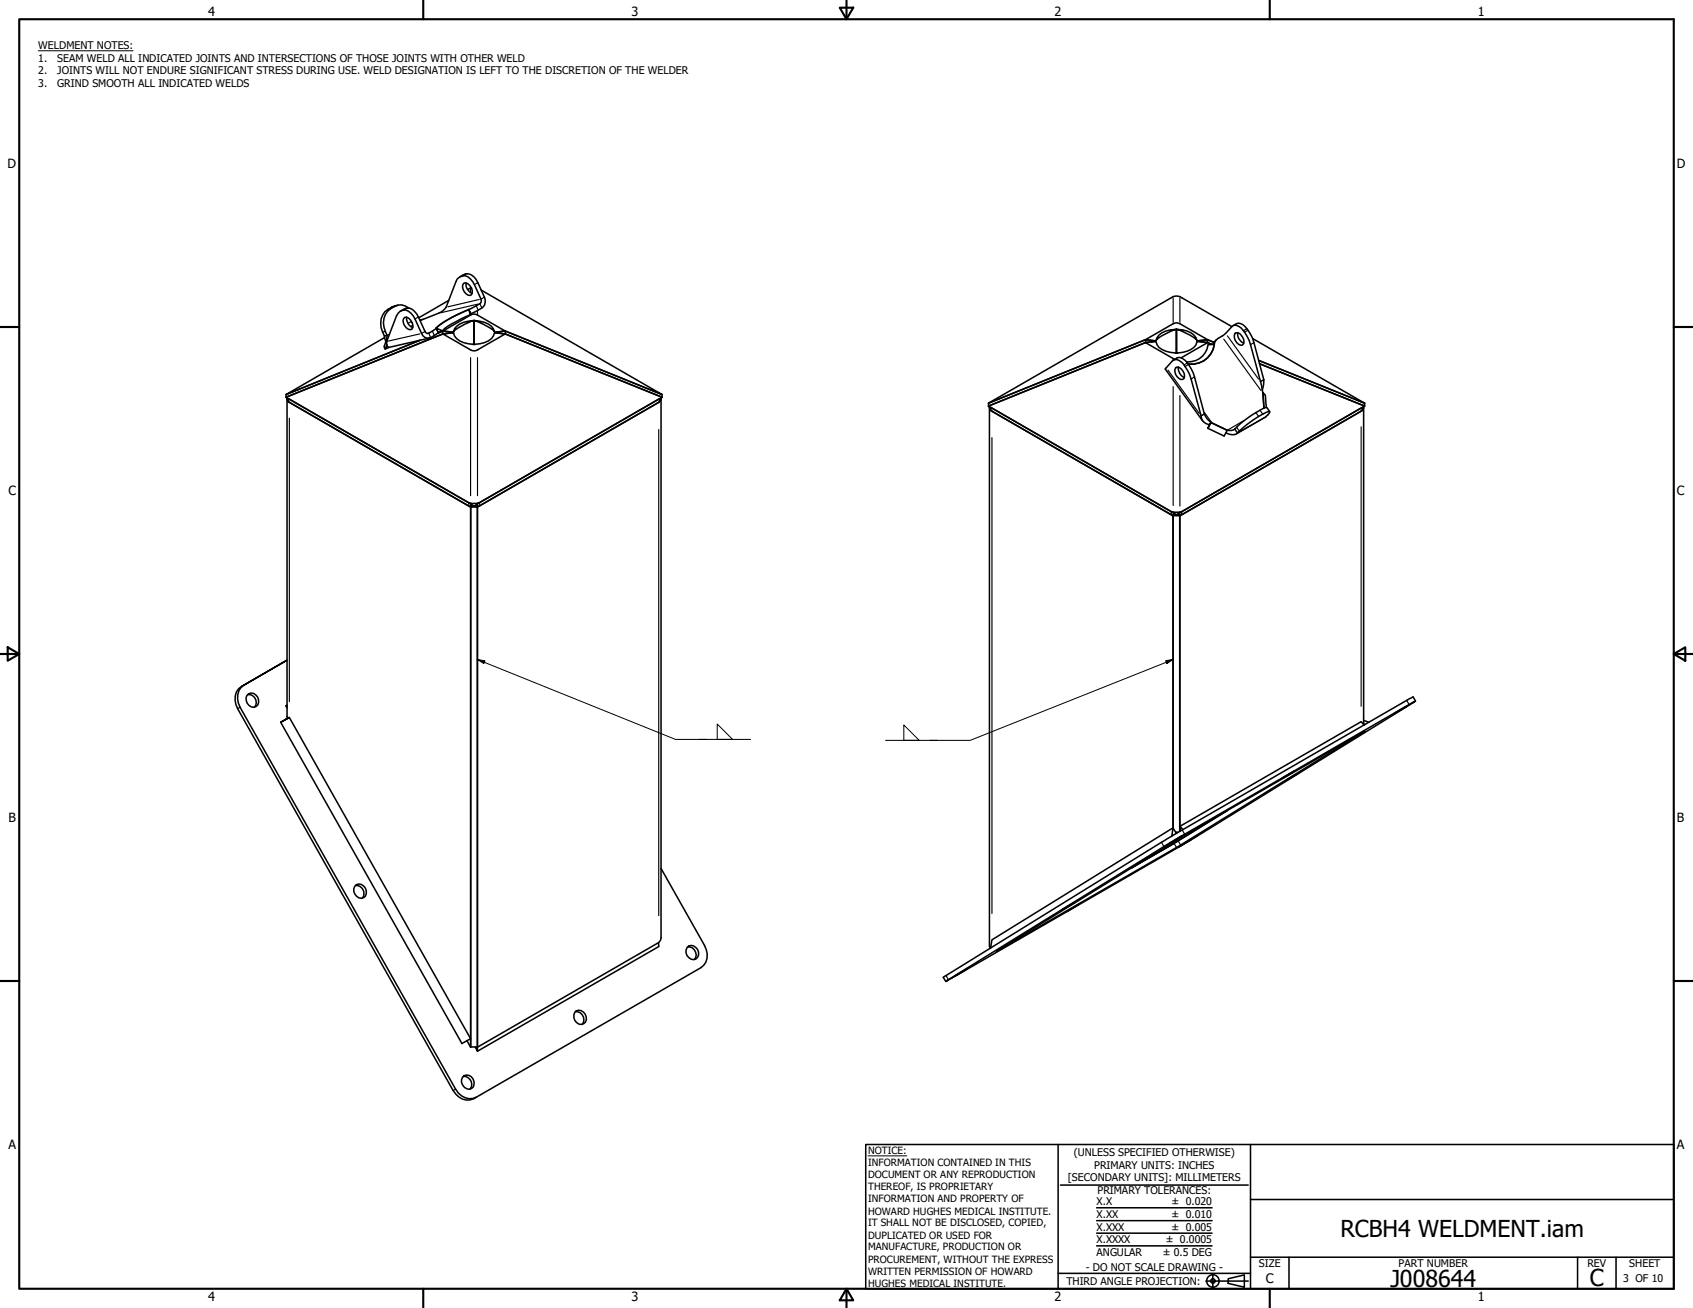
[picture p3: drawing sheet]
<svg xmlns="http://www.w3.org/2000/svg" width="559mm" height="432mm" viewBox="0 0 559 432" stroke-linecap="round" stroke-linejoin="round" font-family="sans-serif">
<!-- layer: Visible (ANSI) -->
<g fill="none" stroke="#000" stroke-width=".51">
<path d="M148.1 99.2l-9.9 5.7M151.8 91.4a3.3 3.3 0 0 1 5.4 .9l2.7 5.8a3 3 0 0 1-2 4.3l-2.5 1.2M152.8 93.8l.4-.4a2.8 2.8 0 0 1 2.4 3.9 1.83 1.83 0 0 1-2.4-1.1l-.5-1.7zM153.9 93.4a3.2 3.2 0 0 0 1.9 3.4M155.5 95l-1.1 .6M158.8 95.8l59.7 34.4-51.7-20.9M126.9 110.9l.5 1.9M126.9 111.4l-32.5 18.8 44.2-17.9-44.2 17.9v.9l51.8-20.9-51.8 20.9 .7 .7M127.6 112.4l-.9 2.1 .4 .8M127.6 112.4l.1 .2M127.7 113.8l-.6 1.5 1.3-.6M127.8 110.7l-.2 1.7"/>
<path d="M127.8 110.7l-.9 .2M131.3 100.8a6.1 6.1 0 0 0-5 8.9l.6 1.2M132.1 102.7a3.3 3.3 0 0 1 5.4 .9l3.1 6.3 .4 .2 .5-.1 1.8-1.1a25.1 25.1 0 0 1 9.5-5.9l2.8-1.2 3.1-1.9v-1.2l-2.1-4.7a4.5 4.5 0 0 0-3.8-2.9 2.88 2.88 0 0 0-2.3 1.9l-3.2 8.4-.5 .6-2 1.4-5.1 2-1.1 .2M133.6 104.8a2.72 2.72 0 0 1 2.4 3.8 2.54 2.54 0 0 1-2.8-3.4zM134.2 104.7a3.3 3.3 0 0 0 2 3.4M134.9 101.7a3.9 3.9 0 0 0-4.6-.5 5.8 5.8 0 0 0-3.1 8.2l.6 1.3M141.7 111.6l-13.3 3.1M144 108.3l2 .9-1.3 .6zM144.7 109.8l-.7 .6a3.4 3.4 0 0 1-3.9 .9l-1-1.3-2.1-4.7a3.6 3.6 0 0 0-5-2.5l-1.1 1.5-3.3 8.4 .2 1.5 .6 .5M146.2 110.2l3.5-.2a4.8 4.8 0 0 0 4.8 3.5 9.7 9.7 0 0 0 7.7-1.7l1.2-1.9 3.4 .3-9.2 5.3a2.22 2.22 0 0 1-2.3 0zM146.2 109.3l3.3 .4v.2l-3.3 .3zM146.2 109.3l-1.7 .7"/>
<path d="M149.7 109.5l-3.5-.2 9.1-5.3a2.22 2.22 0 0 1 2.3 0l9.2 5.3-3.6 .2M150.7 107.8a8.4 8.4 0 0 1 5.4-1.9 18.9 18.9 0 0 0-6.4 3.6l.3-.9zM154.7 102.2l.7 1.4-.1 .3zM155.3 103.9a28 28 0 0 0-9.3 5.3M156.1 105.9h.7M156.5 105.8v7.9M156.8 105.9a7.5 7.5 0 0 1 6.1 2.7l.3 .9a18.9 18.9 0 0 0-6.4-3.6zM163.4 109.7l3.4-.4v.9l-3.4-.3zM166.8 109.3l51.7 20.9v.9l-.6 .7M166.8 110.2l51.7 20.9M378.1 112.1l3.3 .4v.2l-3.3 .4zM378.1 113.1l-51.8 20.9"/>
<path d="M381.6 112.4l-3.5-.3 9.1-5.2a2.1 2.1 0 0 1 2.2 0l9.2 5.2-3.6 .3M382.5 110.6a8 8 0 0 1 5.4-1.8 17.6 17.6 0 0 0-6.3 3.6zM387.3 118.9l1.2-.7a3.6 3.6 0 0 1 3.8 2.1l1.5 2.8 3.7 13.6M387.9 108.8h.8M388.3 108.6v8M388.7 108.8a7.3 7.3 0 0 1 6.1 2.7l.2 .9a16.2 16.2 0 0 0-6.3-3.6zM389.9 118.1l8.7-5-3.6-.3a4.1 4.1 0 0 1-3.2 3.2 10.2 10.2 0 0 1-9.3-1.3l-1.1-2-3.3 .4 9.6 5.5M395.3 112.5l3.3-.4v1l-3.3-.4zM398.6 113.1l1.4 .6M398.6 112.1l2.1 .9M400.8 113.6l-2.1 .3a6.5 6.5 0 0 1-7 5.6M400.8 113.6a7.6 7.6 0 0 1-8.6 6.6"/>
<path d="M400.8 113.6a3.8 3.8 0 0 1 2.9-2.9l3-2.9a2.17 2.17 0 0 1 2.9 .5l.8 .9a13.6 13.6 0 0 1 2.3 4.6l3.4 12.2M401.4 112.2l-1.1 1.5M406.6 107.8l-17.2-9.9-.5-.1a2.88 2.88 0 0 0-2.3 .5l-60.3 34.8 51.8-21-51.8 21v.9l.6 .7M407 107.5a2.87 2.87 0 0 1 4.5 1 12.1 12.1 0 0 1 2.4 4.7l3.2 12.1M407.7 110a1.66 1.66 0 0 1 2.3 1.1 2.05 2.05 0 0 1 .1 2.8 2.72 2.72 0 0 1-2.4-3.9zM408.6 109.9a3.2 3.2 0 0 0 1.9 3.4M413.4 111.8l37 21.3M415.5 119l34.9 14.1M94.7 131.5l.3 1 .5 .3 59.8 34.6 .8-.5-.7 .5h2.1l-.7-.5 .8 .5 59.8-34.6 .5-.3 .3-1M94.7 131.8l.1 105.4M95.1 131.8l-.7-.7 60.9 35.1 .7 .7M95.1 131.8l.1 .2"/>
<path d="M217.7 132l.8-.9-60.9 35.1M218.2 131.8l-.1 178.2-.7 1.1-59.9 34.5M326.6 134.6v177.8l.4 .5 .4-2.6 59.8-37v-103M326.6 134.4l.3 1 .5 .4 59.8 34.5 .8-.5-.8 .4h2.2l-.8-.4 .8 .5M326.9 134.7l-.6-.7 60.9 35.1 .7 .7M326.9 134.7l.2 .1M388 121.4a1.68 1.68 0 0 1 2.4 1 2.02 2.02 0 0 1 .1 2.8 2.69 2.69 0 0 1-2.5-3.8zM388.9 121.2a3.5 3.5 0 0 0 2 3.5M396.4 137.3a3.1 3.1 0 0 0 2.7 2.9l-.4 1.2 1-1.9-.5 .5M396.4 137.3l-3.3-12.2-1.1-2.8a6.7 6.7 0 0 0-3.6-3.6l-1.4 .4-2.4 2.8 12.3 17M397.5 136.7a5.5 5.5 0 0 0 2.5 2.9M397.5 136.7l-1.1 .6"/>
<path d="M399.7 139.5l5.4 2.5M400 139.6l5.1 2.4M400 139.6h-.1M416.1 126l.7 3.9 .4 4.8-.3-5.1M416.8 129.7l.8 .8 .4 4M417.1 125.3l-1 .7M417.1 125.3v1.7l-.5 1.8M419.1 135.9l-1-1.3a20.3 20.3 0 0 0-7.1 4l-3.5 3.1M449.6 134.8l.8-.8-61 35.1M450 134.4l-.2 1-.5 .4-59.9 34.5v104.1v-1.6l1.1 1.1M450.1 134.6v104.5M450.4 133.1v.9l-34.7-13.9 34.7 13.9-.7 .7"/>
<path d="M398.7 141.4l5.4 2.6 1-2M404.6 142.9a3.4 3.4 0 0 0 3.9 0M405.1 142l-.1 .1M407.5 141.7a3.2 3.2 0 0 1-2.4 .3M407.5 141.7l1 1.2M408.5 142.9a30.9 30.9 0 0 1 10.5-7.1v.5l-1.2 1.3-9.7 5.6M155.3 167.4v178.3l-1.2-2.2M155.3 166.2h2.3M155.4 167.4v178.2M155.4 166.2l.4 .7-.4 .4zM155.4 166.2l-60.2-34.6v1.1l60.2 34.6M155.8 166.9h.2"/>
<path d="M156 166.9h.9M156.9 166.9h.2M157.5 166.2v1.1l-.4-.4zM157.5 166.2l60.2-34.5v1l-60.2 34.6M157.5 167.4v178.2M157.6 166.2l-.7 .7M157.6 167.4v178.3M387.2 169.1h2.2M387.2 170.2v103.2M387.3 169.2l.4 .5-.4 .5zM387.3 169.2l-60.2-34.6v1l.3 .2 59.9 34.4M387.7 169.7l.2 .1"/>
<path d="M387.9 169.8h.9M389 169.7l-.2 .1M389.4 169.2v1l-.4-.5zM389.4 169.2l60.2-34.6v1l-60.2 34.6M389.4 170.2v104.2M389.4 169.1l-.6 .7M81.5 229.6a2.2 2.2 0 0 1 2.4-.6 2.2 2.2 0 0 1 1.4 2 1.96 1.96 0 0 1-1.3 2.5 1.96 1.96 0 0 1-2.4-1.3l-.4-1.9zM81.8 229.3a2.55 2.55 0 0 1 2.5 1.3 2.55 2.55 0 0 1-.3 2.8M92.6 238.4l2.9-1.5zM94.7 233h-.3l.3 .7M94.7 232.8l-.3 .2M95.5 236.9l59.8 106-2.8 1.6-59.9-106.1"/>
<path d="M450.1 237.8l1.7 .6M450.1 238.8l.2 .5M450.3 239.3l-1-1-59.9 34.5M460.2 235.5l4.2-2.4zM467.2 231.5l-.8-1.4-1.3 .6-79.8 46.2-73.6 45.4-.4 .3 .9 1.4M423.2 256.9l4.1-2.4zM424.7 257.6l4.1-2.5zM386.1 278.3l4.2-2.4zM387.7 278.3l-14.2 8.1M388 274.8h.9M388.3 274.8v.3l-1.1-1.8-.4 2.7M388.3 277.3v.6"/>
<path d="M389.1 279.5l4.2-2.4zM405.1 267.6l-17.6 10.8M117.3 292.3a2.61 2.61 0 0 1 2.5 1.4 2.61 2.61 0 0 1-.2 2.8M117.7 292a2.5 2.5 0 0 1 2.9 1.2 2.5 2.5 0 0 1-.5 3.1 2.49 2.49 0 0 1-3-1.1 2.49 2.49 0 0 1 .6-3.2zM218.2 286.7l14.3 25.4a5.4 5.4 0 0 1-1.2 7.4l-74.1 42.7a5.2 5.2 0 0 1-6.8-2.7l-71.2-126a5.4 5.4 0 0 1 1.3-7.3l14.2-8.3-15 8.7a5.4 5.4 0 0 0-1.3 7.3l71.1 126.1a5.2 5.2 0 0 0 7.6 2.3M217.4 311.2v1.3l-59.8 34.5M226.8 312.9a2.21 2.21 0 0 1 2.4-.6 2.21 2.21 0 0 1 1.4 2 1.86 1.86 0 0 1-.8 2.3 1.86 1.86 0 0 1-2.4-.4 2.54 2.54 0 0 1-.6-3.3zM226.9 312.6a2.59 2.59 0 0 1 2.5 1.3 2.59 2.59 0 0 1-.2 2.8M328.9 314.1l61.7-38.2 59.9-34.5-61.7 38.1zM350.6 300.3l4.1-2.4zM352 300.9l4.2-2.5zM189.7 334.3a2.2 2.2 0 0 1 2.4-.6 2.2 2.2 0 0 1 1.4 2 1.96 1.96 0 0 1-1.3 2.5 1.96 1.96 0 0 1-2.5-1.3l-.3-.9z"/>
<path d="M189.9 333.9a2.61 2.61 0 0 1 2.5 1.4 2.61 2.61 0 0 1-.2 2.8M312.2 324l72.9-45.1 82.1-47.4-72.9 45zM315 322.3l4.2-2.5zM152.9 355.3a2.61 2.61 0 0 1 2.5 1.4 2.61 2.61 0 0 1-.3 2.8M153.2 355.1a2.5 2.5 0 0 1 3 1.1 2.5 2.5 0 0 1-.6 3.1 2.5 2.5 0 0 1-2.9-1.1 2.5 2.5 0 0 1 .5-3.1zM155.4 345.6l-.1 .1M155.4 345.6h2.1M156.8 345.6l.8 1.4-.1-1.4"/>
</g>
<!-- layer: Visible Narrow (ANSI) -->
<g fill="none" stroke="#000" stroke-width=".38">
<path d="M153.5 90.5l-1 .6M153.9 90.4l-1 .6M155.3 95.1v1.4M157.7 93.3l-1 .6M158.2 98.9l-10.4 2.4M159.8 98.1l-1 .6M387.2 98.4v8M389.4 98.4v8M127.1 109.4l-.8 .2M127.8 112.3l-.2 .1M128.5 110.3l-.7 .4M128.9 101.9l-.9 .2"/>
<path d="M130.2 101.2l-.8 .1M133.9 101.9l-1 .5M134.3 101.7l-1 .7M135.8 106.1l-1.1 .6M136.2 107.4l-.6 .4M138 104.6l-1 .7M138.6 110.2l-10.4 2.4M139.6 105.4l-.9 .5M140.2 109.5l-1 .5M141.5 110l-.4 .1M141.5 110l.6 1.4M142.7 109.3l.6 1.4"/>
<path d="M144 108.5l.6 1.2M154.7 102.2l.6 1.3M155.3 103.7v.2M155.3 118v45.6M157.2 101l.6 1.3M157.6 102.6v1.3M157.6 118v45.6M157.7 100.4l-12.2 2.9M158.4 100.3l.6 1.3M387.2 118.4v.5M391.9 119.9l-1.1 .6M403.9 112l12.3 16.9"/>
<path d="M405.1 110.9l10.3 14.3M411.5 108.5l-1 .7M411.9 109l-1.1 .7M413.8 113.2l-1 .5M95.5 138v93.6M95.5 132.8h.1M217.4 132.8h.1M385.5 122.2l10.4 14.3M387.2 127.6v39.3M389.4 130.6v36.5M392.2 120.4l-1 .6M394.2 124.5l-1 .6"/>
<path d="M397.5 136.1l2.4 3.3M410.5 138.9l-5.1 3M414.5 136.3l.9 1.1M415.9 135.5l.9 1.2M417.4 137.8l-8.5 4.9M449.2 135.8h.1M217.4 141.8v160.5M327.4 144.5v157.1M408.2 141.1l.8 1.1M449.3 140.9v92.3M154.7 166.1v.9M158.2 166.1v.9"/>
<path d="M386.6 169l.1 .9M390 168.9h.1M390 169v.9M79.2 233.5l-.7 .4M80.5 226.2l-.8 .4M464.3 231.3l.8 1.2M450.3 241.4v.1M383.4 278.1l.7 1.3M387.5 278.4l.8 1.3M388.9 277.7l.7 1.2M390.3 274.1l.7 1.2M312.3 322.1l.7 1.2"/>
<path d="M150.3 359.6l-.7 .4"/>
</g>
<g fill="#000">
<circle cx="327.4" cy="135.8" r=".19"/>
<circle cx="154.7" cy="166" r=".19"/>
<circle cx="158.2" cy="166" r=".19"/>
<circle cx="386.6" cy="168.9" r=".19"/>
<circle cx="329.3" cy="313.8" r=".19"/>
</g>
<!-- layer: Border (ANSI) -->
<g fill="none" stroke="#000" stroke-width=".7">
<path d="M6.3 6.3h546.1v419.1h-546.1zM139.7 0v6.3M277.2 2.5h4.4l-2.2 3.8zM279.4 0v6.3M419.1 0v6.3M0 107.9h6.3M552.4 107.9h6.4M0 215.9h6.3M2.5 213.7l3.8 2.2-3.8 2.2zM552.4 215.9l3.9-2.2v4.4zM552.4 215.9h6.4M0 323.8h6.3"/>
<path d="M552.4 323.8h6.4M139.7 425.4v6.4M279.4 425.4l2.2 3.9h-4.4zM279.4 425.4v6.4M419.1 425.4v6.4"/>
</g>
<!-- layer: Title (ANSI) -->
<g fill="none" stroke="#000" stroke-width=".51">
<path d="M285.8 377.8h266.6v47.6h-266.6zM349.2 377.8v47.6M412.7 377.8v47.6M350 391.2h62M361.9 398.7h38.1M412.7 396h139.7M361.9 411.3h38.1M361.9 407.1h38.1M361.9 403h38.1M412.7 415h139.7M425.4 415v10.4M520.7 415v10.4"/>
<path d="M533.4 415v10.4M349.2 420.4h63.5M398 422.9h14M400.3 420.6v4.6M405.4 422.1l5.3-1.2v4l-5.3-1.2z"/>
<circle cx="400.3" cy="422.9" r="2.06"/>
<circle cx="400.3" cy="422.9" r=".73"/>
</g>
<path d="M286.5 381.6h12.8" fill="none" stroke="#000" stroke-width=".33"/>
<!-- layer: Symbol (ANSI) -->
<path d="M12.6 16.8h31.3M157.5 217.7l2.5 .5-.3 .9zM157.5 217.7l65.4 26.4h10.3M384.7 218.1l2.5-.4-2.1 1.4zM387.2 217.7l-67 26.7h-13.3M236.7 239l5.1 5.1h-5.1zM298.3 239.3l5.1 5.1h-5.1zM230.7 244.1h17.1M292.3 244.4h17.1" fill="none" stroke="#000" stroke-width=".33"/>
<path d="M157.5 217.7l2.5 .5-.3 .9zM384.7 218.1l2.5-.4-2.1 1.4z" fill="#000"/>
<g font-size="7.7">
<text x="442.4" y="408.3">RCBH4 WELDMENT.iam</text>
<text x="458.9" y="424.8">J008644</text>
<text x="524.8" y="424.7">C</text>
</g>
<text font-size="4.3" x="417.8" y="423.5">C</text>
<g font-size="4.2">
<text x="68.7" y="5.3">4</text>
<text x="208.4" y="5.3">3</text>
<text x="348.1" y="5.3">2</text>
<text x="487.8" y="5.3">1</text>
<text x="2.5" y="55.5">D</text>
<text x="553.5" y="55.5">D</text>
<text x="2.8" y="163.4">C</text>
<text x="553.5" y="163.4">C</text>
<text x="2.9" y="271.4">B</text>
<text x="553.5" y="271.4">B</text>
<text x="2.8" y="379.3">A</text>
<text x="553.5" y="379.3">A</text>
<text x="68.7" y="429.5">4</text>
<text x="208.4" y="429.6">3</text>
<text x="348.1" y="429.6">2</text>
<text x="487.8" y="429.5">1</text>
</g>
<g font-size="3.5">
<text x="12.6" y="16.2">WELDMENT NOTES:</text>
<text x="12.6" y="20.4">1.</text>
<text x="18.9" y="20.4">SEAM WELD ALL INDICATED JOINTS AND INTERSECTIONS OF THOSE JOINTS WITH OTHER WELD</text>
<text x="12.6" y="24.6">2.</text>
<text x="12.6" y="28.8">3.</text>
<text x="18.9" y="24.6">JOINTS WILL NOT ENDURE SIGNIFICANT STRESS DURING USE. WELD DESIGNATION IS LEFT TO THE DISCRETION OF THE WELDER</text>
<text x="18.9" y="28.8">GRIND SMOOTH ALL INDICATED WELDS</text>
<text x="354.5" y="381.6">(UNLESS SPECIFIED OTHERWISE)</text>
<text x="352.5" y="390">[SECONDARY UNITS]: MILLIMETERS</text>
<text x="361.1" y="385.8">PRIMARY UNITS: INCHES</text>
<text x="362.3" y="394.1">PRIMARY TOLERANCES:</text>
<text x="361.9" y="397.9">X.X</text>
<text x="386.7" y="398">± 0.020</text>
<text x="361.9" y="402.1">X.XX</text>
<text x="361.9" y="406.3">X.XXX</text>
<text x="386.7" y="402.1">± 0.010</text>
<text x="386.7" y="406.3">± 0.005</text>
<text x="361.9" y="410.5">X.XXXX</text>
<text x="384.7" y="410.5">± 0.0005</text>
<text x="358.4" y="419.7">- DO NOT SCALE DRAWING -</text>
<text x="361.9" y="414.6">ANGULAR</text>
<text x="383.8" y="414.7">± 0.5 DEG</text>
<text x="415.5" y="418.4">SIZE</text>
<text x="461.6" y="418.3">PART NUMBER</text>
<text x="523.9" y="418.3">REV</text>
<text x="537.8" y="418.4">SHEET</text>
<text x="352" y="424.2">THIRD ANGLE PROJECTION:</text>
<text x="535.7" y="423.2">3 OF 10</text>
</g>
<g font-size="3.3">
<text x="286.5" y="381.1">NOTICE:</text>
<text x="286.5" y="385">INFORMATION CONTAINED IN THIS</text>
<text x="286.5" y="389">DOCUMENT OR ANY REPRODUCTION</text>
<text x="286.5" y="392.9">THEREOF, IS PROPRIETARY</text>
<text x="286.5" y="396.9">INFORMATION AND PROPERTY OF</text>
<text x="286.5" y="400.9">HOWARD HUGHES MEDICAL INSTITUTE.</text>
<text x="286.5" y="404.9">IT SHALL NOT BE DISCLOSED, COPIED,</text>
<text x="286.5" y="408.9">DUPLICATED OR USED FOR</text>
<text x="286.5" y="412.8">MANUFACTURE, PRODUCTION OR</text>
<text x="286.5" y="416.8">PROCUREMENT, WITHOUT THE EXPRESS</text>
<text x="286.5" y="420.8">WRITTEN PERMISSION OF HOWARD</text>
<text x="286.5" y="424.8">HUGHES MEDICAL INSTITUTE.</text>
</g>
</svg>
